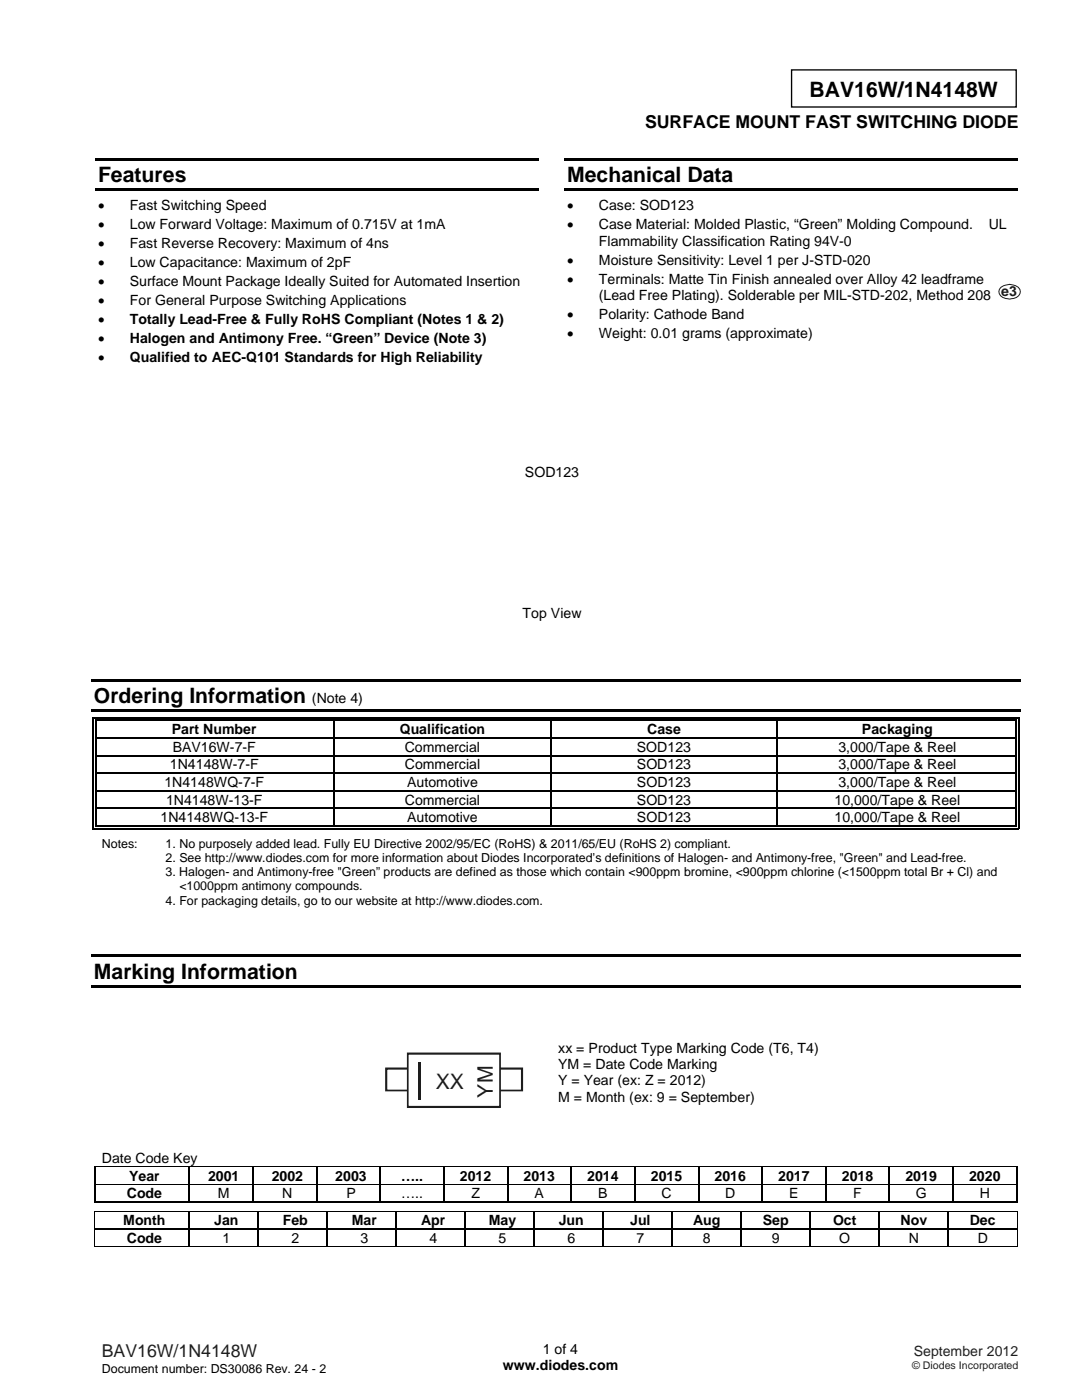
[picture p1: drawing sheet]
<svg xmlns="http://www.w3.org/2000/svg" width="216mm" height="279mm" viewBox="0 0 216 279" stroke-linecap="round" stroke-linejoin="round" font-family="sans-serif">
<path d="M157.9 13.9h44.9v7.5h-44.9z" fill="none" stroke="#000" stroke-width=".26"/>
<g fill="#000">
<path d="M19 31.5h88.6v.5h-88.6zM19 37.6h88.6v.5h-88.6zM112.6 31.5h90.5v.5h-90.5zM112.6 37.6h90.5v.5h-90.5zM18.2 135.4h185.5v.6h-185.5zM18.2 141.5h185.5v.6h-185.5zM18.5 143.1h.2v.8h-.2zM18.5 143.1h.7v.3h-.7zM18.5 147.2h.2v.2h-.2zM18.5 150.7h.2v.2h-.2zM18.5 154.2h.2v.3h-.2zM18.5 157.7h.2v.3h-.2z"/>
<path d="M19 143.6h.2v.3h-.2zM19 147.2h.2v.2h-.2zM19 150.7h.2v.2h-.2zM19 154.2h.2v.3h-.2zM19 157.7h.2v.3h-.2zM66.6 143.9h.2zM66.6 143.1h.7v.3h-.7zM66.6 143.6h.7v.3h-.7zM66.6 147.2h.2v.2h-.2zM66.6 150.7h.2v.2h-.2zM66.6 154.2h.2v.3h-.2zM66.6 157.7h.2v.3h-.2z"/>
<path d="M109.8 143.9h.2zM109.8 143.1h.8v.3h-.8zM109.8 143.6h.8v.3h-.8zM109.8 147.2h.2v.2h-.2zM109.8 150.7h.2v.2h-.2zM109.8 154.2h.2v.3h-.2zM109.8 157.7h.2v.3h-.2zM155 143.9h.2zM155 143.1h.7v.3h-.7zM155 143.6h.7v.3h-.7zM155 147.2h.2v.2h-.2zM155 150.7h.2v.2h-.2z"/>
<path d="M155 154.2h.2v.3h-.2zM155 157.7h.2v.3h-.2zM202.6 143.1h.8v.3h-.8zM202.6 143.6h.3v.3h-.3zM202.6 147.2h.3v.2h-.3zM202.6 150.7h.3v.2h-.3zM202.6 154.2h.3v.3h-.3zM202.6 157.7h.3v.3h-.3zM203.1 143.1h.3v.8h-.3zM203.1 147.2h.3v.2h-.3zM203.1 150.7h.3v.2h-.3zM203.1 154.2h.3v.3h-.3z"/>
<path d="M203.1 157.7h.3v.3h-.3zM18.5 161.2h.2v.3h-.2zM18.5 165.2h.7v.3h-.7zM19 161.2h.2v.3h-.2zM19 164.7h.2v.3h-.2zM66.6 161.2h.2v.3h-.2zM66.6 164.7h.7v.3h-.7zM109.8 161.2h.2v.3h-.2zM109.8 164.7h.8v.3h-.8zM155 161.2h.2v.3h-.2zM155 164.7h.7v.3h-.7zM202.6 161.2h.3v.3h-.3z"/>
<path d="M202.6 165.2h.8v.3h-.8zM202.6 164.7h.3v.3h-.3zM203.1 161.2h.3v.3h-.3zM203.1 164.7h.3v.8h-.3zM18.2 190.4h185.5v.6h-185.5zM18.2 196.6h185.5v.5h-185.5z"/>
</g>
<g fill="none" stroke="#000" stroke-width=".25">
<path d="M18.6 143.9v3.3M18.6 147.4v3.3M18.6 150.9v3.3M18.6 154.5v3.2M18.6 158v3.2M19.1 143.9v3.3M19.1 147.4v3.3M19.1 150.9v3.3M19.1 154.5v3.2M19.1 158v3.2M19.2 143.3h47.4M19.2 143.8h47.4"/>
<path d="M19.2 147.3h47.4M19.2 150.8h47.4M19.2 154.3h47.4M19.2 157.8h47.4M66.7 143.9v3.3M66.7 147.4v3.3M66.7 150.9v3.3M66.7 154.5v3.2M66.7 158v3.2M66.8 147.3h43M66.8 150.8h43M66.8 154.3h43"/>
<path d="M66.8 157.8h43M67.3 143.3h42.5M67.3 143.8h42.5M109.9 143.9v3.3M109.9 147.4v3.3M109.9 150.9v3.3M109.9 154.5v3.2M109.9 158v3.2M110 147.3h45M110 150.8h45M110 154.3h45M110 157.8h45"/>
<path d="M110.6 143.3h44.4M110.6 143.8h44.4M155.1 143.9v3.3M155.1 147.4v3.3M155.1 150.9v3.3M155.1 154.5v3.2M155.1 158v3.2M155.2 147.3h47.4M155.2 150.8h47.4M155.2 154.3h47.4M155.2 157.8h47.4M155.7 143.3h46.9"/>
<path d="M155.7 143.8h46.9M202.8 143.9v3.3M202.8 147.4v3.3M202.8 150.9v3.3M202.8 154.5v3.2M202.8 158v3.2M203.3 143.9v3.3M203.3 147.4v3.3M203.3 150.9v3.3M203.3 154.5v3.2M203.3 158v3.2M18.6 161.5v4"/>
<path d="M19.1 161.5v3.2M19.2 161.3h47.4M19.2 165.4h183.4M19.2 164.9h47.4M66.7 161.5v3.2M66.8 161.3h43M67.3 164.9h42.5M109.9 161.5v3.2M110 161.3h45M110.6 164.9h44.4M155.1 161.5v3.2M155.2 161.3h47.4"/>
<path d="M155.7 164.9h46.9M202.8 161.5v3.2M203.3 161.5v3.2"/>
</g>
<g fill="#fff">
<path d="M19 233h18.7v3.3h-18.7z"/>
<path d="M19.6 233h17.5v3.3h-17.5z"/>
<path d="M37.9 233h12.5v3.3h-12.5z"/>
<path d="M38.5 233h11.3v3.3h-11.3z"/>
<path d="M50.6 233h12.5v3.3h-12.5z"/>
<path d="M51.2 233h11.3v3.3h-11.3z"/>
<path d="M63.3 233h12.5v3.3h-12.5z"/>
<path d="M63.9 233h11.3v3.3h-11.3z"/>
<path d="M76 233h12.5v3.3h-12.5z"/>
<path d="M76.6 233h11.3v3.3h-11.3z"/>
<path d="M88.7 233h12.5v3.3h-12.5z"/>
<path d="M89.3 233h11.3v3.3h-11.3z"/>
<path d="M101.4 233h12.5v3.3h-12.5z"/>
<path d="M102 233h11.3v3.3h-11.3z"/>
<path d="M114.1 233h12.5v3.3h-12.5z"/>
<path d="M114.7 233h11.3v3.3h-11.3z"/>
<path d="M126.8 233h12.5v3.3h-12.5z"/>
<path d="M127.4 233h11.3v3.3h-11.3z"/>
<path d="M139.5 233h12.5v3.3h-12.5z"/>
<path d="M140.1 233h11.3v3.3h-11.3z"/>
<path d="M152.2 233h12.5v3.3h-12.5z"/>
<path d="M152.8 233h11.3v3.3h-11.3z"/>
<path d="M164.9 233h12.5v3.3h-12.5z"/>
<path d="M165.5 233h11.3v3.3h-11.3z"/>
<path d="M177.6 233h12.5v3.3h-12.5z"/>
<path d="M178.2 233h11.3v3.3h-11.3z"/>
<path d="M190.3 233h12.5v3.3h-12.5z"/>
<path d="M190.9 233h11.3v3.3h-11.3z"/>
</g>
<path d="M18.7 232.8h.3v.2h-.3z" fill="#000"/>
<path d="M18.7 232.9h19" fill="none" stroke="#000" stroke-width=".25"/>
<path d="M19 233h18.7z" fill="#fff"/>
<path d="M37.7 232.8h.2v.2h-.2z" fill="#000"/>
<path d="M37.9 232.9h12.5" fill="none" stroke="#000" stroke-width=".25"/>
<path d="M37.9 233h12.5z" fill="#fff"/>
<path d="M50.4 232.8h.2v.2h-.2z" fill="#000"/>
<path d="M50.6 232.9h12.5" fill="none" stroke="#000" stroke-width=".25"/>
<path d="M50.6 233h12.5z" fill="#fff"/>
<path d="M63.1 232.8h.2v.2h-.2z" fill="#000"/>
<path d="M63.3 232.9h12.5" fill="none" stroke="#000" stroke-width=".25"/>
<path d="M63.3 233h12.5z" fill="#fff"/>
<path d="M75.8 232.8h.2v.2h-.2z" fill="#000"/>
<path d="M76 232.9h12.5" fill="none" stroke="#000" stroke-width=".25"/>
<path d="M76 233h12.5z" fill="#fff"/>
<path d="M88.5 232.8h.2v.2h-.2z" fill="#000"/>
<path d="M88.7 232.9h12.5" fill="none" stroke="#000" stroke-width=".25"/>
<path d="M88.7 233h12.5z" fill="#fff"/>
<path d="M101.2 232.8h.2v.2h-.2z" fill="#000"/>
<path d="M101.4 232.9h12.5" fill="none" stroke="#000" stroke-width=".25"/>
<path d="M101.4 233h12.5z" fill="#fff"/>
<path d="M113.9 232.8h.2v.2h-.2z" fill="#000"/>
<path d="M114.1 232.9h12.5" fill="none" stroke="#000" stroke-width=".25"/>
<path d="M114.1 233h12.5z" fill="#fff"/>
<path d="M126.6 232.8h.2v.2h-.2z" fill="#000"/>
<path d="M126.8 232.9h12.5" fill="none" stroke="#000" stroke-width=".25"/>
<path d="M126.8 233h12.5z" fill="#fff"/>
<path d="M139.3 232.8h.2v.2h-.2z" fill="#000"/>
<path d="M139.5 232.9h12.5" fill="none" stroke="#000" stroke-width=".25"/>
<path d="M139.5 233h12.5z" fill="#fff"/>
<path d="M152 232.8h.2v.2h-.2z" fill="#000"/>
<path d="M152.2 232.9h12.5" fill="none" stroke="#000" stroke-width=".25"/>
<path d="M152.2 233h12.5z" fill="#fff"/>
<path d="M164.7 232.8h.2v.2h-.2z" fill="#000"/>
<path d="M164.9 232.9h12.5" fill="none" stroke="#000" stroke-width=".25"/>
<path d="M164.9 233h12.5z" fill="#fff"/>
<path d="M177.4 232.8h.2v.2h-.2z" fill="#000"/>
<path d="M177.6 232.9h12.5" fill="none" stroke="#000" stroke-width=".25"/>
<path d="M177.6 233h12.5z" fill="#fff"/>
<path d="M190.1 232.8h.2v.2h-.2z" fill="#000"/>
<path d="M190.3 232.9h12.5" fill="none" stroke="#000" stroke-width=".25"/>
<path d="M190.3 233h12.5z" fill="#fff"/>
<path d="M202.8 232.8h.2v.2h-.2z" fill="#000"/>
<g fill="none" stroke="#000" stroke-width=".25">
<path d="M18.9 233v3.3M37.8 233v3.3M50.5 233v3.3M63.2 233v3.3M75.9 233v3.3M88.6 233v3.3M101.3 233v3.3M114 233v3.3M126.7 233v3.3M139.4 233v3.3M152.1 233v3.3M164.8 233v3.3"/>
<path d="M177.5 233v3.3M190.2 233v3.3M202.9 233v3.3"/>
</g>
<g fill="#fff">
<path d="M19 236.6h18.7v3.2h-18.7z"/>
<path d="M19.6 236.6h17.5v3.2h-17.5z"/>
<path d="M37.9 236.6h12.5v3.2h-12.5z"/>
<path d="M38.5 236.6h11.3v3.2h-11.3z"/>
<path d="M50.6 236.6h12.5v3.2h-12.5z"/>
<path d="M51.2 236.6h11.3v3.2h-11.3z"/>
<path d="M63.3 236.6h12.5v3.2h-12.5z"/>
<path d="M63.9 236.6h11.3v3.2h-11.3z"/>
<path d="M76 236.6h12.5v3.2h-12.5z"/>
<path d="M76.6 236.6h11.3v3.2h-11.3z"/>
<path d="M88.7 236.6h12.5v3.2h-12.5z"/>
<path d="M89.3 236.6h11.3v3.2h-11.3z"/>
<path d="M101.4 236.6h12.5v3.2h-12.5z"/>
<path d="M102 236.6h11.3v3.2h-11.3z"/>
<path d="M114.1 236.6h12.5v3.2h-12.5z"/>
<path d="M114.7 236.6h11.3v3.2h-11.3z"/>
<path d="M126.8 236.6h12.5v3.2h-12.5z"/>
<path d="M127.4 236.6h11.3v3.2h-11.3z"/>
<path d="M139.5 236.6h12.5v3.2h-12.5z"/>
<path d="M140.1 236.6h11.3v3.2h-11.3z"/>
<path d="M152.2 236.6h12.5v3.2h-12.5z"/>
<path d="M152.8 236.6h11.3v3.2h-11.3z"/>
<path d="M164.9 236.6h12.5v3.2h-12.5z"/>
<path d="M165.5 236.6h11.3v3.2h-11.3z"/>
<path d="M177.6 236.6h12.5v3.2h-12.5z"/>
<path d="M178.2 236.6h11.3v3.2h-11.3z"/>
<path d="M190.3 236.6h12.5v3.2h-12.5z"/>
<path d="M190.9 236.6h11.3v3.2h-11.3z"/>
</g>
<path d="M18.7 236.3h.3v.3h-.3z" fill="#000"/>
<path d="M19 236.4h18.7" fill="none" stroke="#000" stroke-width=".25"/>
<path d="M19 236.5l18.7 .1z" fill="#fff"/>
<path d="M37.7 236.3h.2v.3h-.2z" fill="#000"/>
<path d="M37.9 236.4h12.5" fill="none" stroke="#000" stroke-width=".25"/>
<path d="M37.9 236.5l12.5 .1z" fill="#fff"/>
<path d="M50.4 236.3h.2v.3h-.2z" fill="#000"/>
<path d="M50.6 236.4h12.5" fill="none" stroke="#000" stroke-width=".25"/>
<path d="M50.6 236.5l12.5 .1z" fill="#fff"/>
<path d="M63.1 236.3h.2v.3h-.2z" fill="#000"/>
<path d="M63.3 236.4h12.5" fill="none" stroke="#000" stroke-width=".25"/>
<path d="M63.3 236.5l12.5 .1z" fill="#fff"/>
<path d="M75.8 236.3h.2v.3h-.2z" fill="#000"/>
<path d="M76 236.4h12.5" fill="none" stroke="#000" stroke-width=".25"/>
<path d="M76 236.5l12.5 .1z" fill="#fff"/>
<path d="M88.5 236.3h.2v.3h-.2z" fill="#000"/>
<path d="M88.7 236.4h12.5" fill="none" stroke="#000" stroke-width=".25"/>
<path d="M88.7 236.5l12.5 .1z" fill="#fff"/>
<path d="M101.2 236.3h.2v.3h-.2z" fill="#000"/>
<path d="M101.4 236.4h12.5" fill="none" stroke="#000" stroke-width=".25"/>
<path d="M101.4 236.5l12.5 .1z" fill="#fff"/>
<path d="M113.9 236.3h.2v.3h-.2z" fill="#000"/>
<path d="M114.1 236.4h12.5" fill="none" stroke="#000" stroke-width=".25"/>
<path d="M114.1 236.5l12.5 .1z" fill="#fff"/>
<path d="M126.6 236.3h.2v.3h-.2z" fill="#000"/>
<path d="M126.8 236.4h12.5" fill="none" stroke="#000" stroke-width=".25"/>
<path d="M126.8 236.5l12.5 .1z" fill="#fff"/>
<path d="M139.3 236.3h.2v.3h-.2z" fill="#000"/>
<path d="M139.5 236.4h12.5" fill="none" stroke="#000" stroke-width=".25"/>
<path d="M139.5 236.5l12.5 .1z" fill="#fff"/>
<path d="M152 236.3h.2v.3h-.2z" fill="#000"/>
<path d="M152.2 236.4h12.5" fill="none" stroke="#000" stroke-width=".25"/>
<path d="M152.2 236.5l12.5 .1z" fill="#fff"/>
<path d="M164.7 236.3h.2v.3h-.2z" fill="#000"/>
<path d="M164.9 236.4h12.5" fill="none" stroke="#000" stroke-width=".25"/>
<path d="M164.9 236.5l12.5 .1z" fill="#fff"/>
<path d="M177.4 236.3h.2v.3h-.2z" fill="#000"/>
<path d="M177.6 236.4h12.5" fill="none" stroke="#000" stroke-width=".25"/>
<path d="M177.6 236.5l12.5 .1z" fill="#fff"/>
<path d="M190.1 236.3h.2v.3h-.2z" fill="#000"/>
<path d="M190.3 236.4h12.5" fill="none" stroke="#000" stroke-width=".25"/>
<path d="M190.3 236.5l12.5 .1z" fill="#fff"/>
<g fill="#000">
<path d="M202.8 236.3h.2v.3h-.2zM18.8 241.7h.1v.2h-.1zM18.8 245.1h.1v.3h-.1zM37.7 245.1h.2v.3h-.2zM51.4 245.1h.3v.3h-.3zM65.2 245.1h.2v.3h-.2zM79 245.1h.2v.3h-.2zM92.7 245.1h.3v.3h-.3zM106.5 245.1h.2v.3h-.2zM120.3 245.1h.2v.3h-.2zM134 245.1h.3v.3h-.3zM147.8 245.1h.2v.3h-.2z"/>
<path d="M161.6 245.1h.2v.3h-.2zM175.3 245.1h.3v.3h-.3zM189.1 245.1h.3v.3h-.3zM202.8 239.8h.2v.2h-.2zM202.9 241.7h.2v.2h-.2zM202.9 245.1h.2v.3h-.2zM202.9 248.6h.2v.2h-.2z"/>
</g>
<g fill="none" stroke="#000" stroke-width=".25">
<path d="M18.7 239.9h19M18.9 236.6v3.4M37.8 236.6v3.4M37.9 239.9h12.5M50.5 236.6v3.4M50.6 239.9h12.5M63.2 236.6v3.4M63.3 239.9h12.5M75.9 236.6v3.4M76 239.9h12.5M88.6 236.6v3.4M88.7 239.9h12.5"/>
<path d="M101.3 236.6v3.4M101.4 239.9h12.5M114 236.6v3.4M114.1 239.9h12.5M126.7 236.6v3.4M126.8 239.9h12.5M139.4 236.6v3.4M139.5 239.9h12.5M152.1 236.6v3.4M152.2 239.9h12.5M164.8 236.6v3.4M164.9 239.9h12.5"/>
<path d="M177.5 236.6v3.4M177.6 239.9h12.5M190.2 236.6v3.4M190.3 239.9h12.5M202.9 236.6v3.4M18.9 245.2h18.8M37.8 241.9v3.2M37.8 245.4v3.2M37.9 245.2h13.5M51.5 241.9v3.2M51.5 245.4v3.2M51.7 245.2h13.5"/>
<path d="M65.3 241.9v3.2M65.3 245.4v3.2M65.4 245.2h13.6M79.1 241.9v3.2M79.1 245.4v3.2M79.2 245.2h13.5M92.9 241.9v3.2M92.9 245.4v3.2M93 245.2h13.5M106.6 241.9v3.2M106.6 245.4v3.2M106.7 245.2h13.6"/>
<path d="M120.4 241.9v3.2M120.4 245.4v3.2M120.5 245.2h13.5M134.2 241.9v3.2M134.2 245.4v3.2M134.3 245.2h13.5M147.9 241.9v3.2M147.9 245.4v3.2M148 245.2h13.6M161.7 241.9v3.2M161.7 245.4v3.2M161.8 245.2h13.5"/>
<path d="M175.5 241.9v3.2M175.5 245.4v3.2M175.6 245.2h13.5M189.2 241.9v3.2M189.2 245.4v3.2M189.4 245.2h13.5"/>
</g>
<path d="M18.8 241.8h184.3M18.8 248.7h184.1M18.9 241.9v3.2M18.9 245.4v3.4M203 241.9v3.2M203 245.4v3.4" fill="none" stroke="#000" stroke-width=".2"/>
<path d="M199.6 57.5a2.55 2.55 0 0 1 4 .5 1.49 1.49 0 0 1-1.7 1.6 2.13 2.13 0 0 1-2.6-1.2z" fill="none" stroke="#1f1a17" stroke-width=".2"/>
<path d="M81.4 210.3h18.4v10.6h-18.4z" fill="#fff"/>
<g fill="#1f1a17">
<path d="M83.5 211.9h.6v7.5h-.6z"/>
<path d="M81.2 210.3h.3v10.6h-.3zM81.2 210.1h.2v.2h-.2zM81.4 210.1h18.4v.4h-18.4zM99.8 210.1h.1v.2h-.1zM99.6 210.3h.3v10.6h-.3zM99.8 220.9h.1v.2h-.1zM81.4 220.7h18.4v.4h-18.4zM81.2 220.9h.2v.2h-.2z"/>
<path d="M99.8 217.5h4.3v.3h-4.3zM104.1 217.6h.3v.2h-.3zM103.9 213.3h.5v4.3h-.5zM104.1 213h.3v.3h-.3zM99.8 213h4.3v.5h-4.3z"/>
<path d="M77.1 217.5h4.3v.3h-4.3zM76.9 217.6h.2v.2h-.2zM76.9 213.3h.4v4.3h-.4zM76.9 213h.2v.3h-.2zM77.1 213h4.3v.5h-4.3z"/>
</g>
<g font-size="4.3" fill="#1f1a17">
<text x="87" y="217.4">XX</text>
<text x="98.3" y="219.1" transform="rotate(-90 98.3 219.1)">YM</text>
</g>
<g font-size="4.2">
<text x="161.5" y="19.3">BAV16W/1N4148W</text>
<text x="19.6" y="36.3">Features</text>
<text x="113.2" y="36.3">Mechanical Data</text>
<text x="18.7" y="140.3">Ordering Information</text>
<text x="18.7" y="195.3">Marking Information</text>
</g>
<text font-size="3.5" x="128.7" y="25.6">SURFACE MOUNT FAST SWITCHING DIODE</text>
<text font-size="3.5" fill="#231f20" x="20.3" y="270.9">BAV16W/1N4148W</text>
<g font-size="2.8">
<text x="19.6" y="42">•</text>
<text x="25.9" y="42">Fast Switching Speed</text>
<text x="113.2" y="42">•</text>
<text x="119.5" y="42">Case: SOD123</text>
<text x="19.6" y="45.8">•</text>
<text x="25.9" y="45.8">Low Forward Voltage: Maximum of 0.715V at 1mA</text>
<text x="113.2" y="45.8">•</text>
<text x="119.5" y="45.8">Case Material: Molded Plastic, “Green” Molding Compound.</text>
<text x="197.3" y="45.8">UL</text>
<text x="19.6" y="49.6">•</text>
<text x="19.6" y="53.3">•</text>
<text x="25.9" y="49.6">Fast Reverse Recovery: Maximum of 4ns</text>
<text x="25.9" y="53.3">Low Capacitance: Maximum of 2pF</text>
<text x="113.2" y="52.8">•</text>
<text x="119.5" y="49">Flammability Classification Rating 94V-0</text>
<text x="119.5" y="52.8">Moisture Sensitivity: Level 1 per J-STD-020</text>
<text x="19.6" y="57.1">•</text>
<text x="25.9" y="57.1">Surface Mount Package Ideally Suited for Automated Insertion</text>
<text x="113.2" y="56.6">•</text>
<text x="119.5" y="59.8">(Lead Free Plating). Solderable per MIL-STD-202, Method 208</text>
<text x="119.5" y="56.6">Terminals: Matte Tin Finish annealed over Alloy 42 leadframe</text>
<text x="19.6" y="60.9">•</text>
<text x="19.6" y="64.7">•</text>
<text x="25.9" y="64.7">Totally Lead-Free &amp; Fully RoHS Compliant (Notes 1 &amp; 2)</text>
<text x="25.9" y="60.9">For General Purpose Switching Applications</text>
<text x="113.2" y="63.6">•</text>
<text x="119.5" y="63.6">Polarity: Cathode Band</text>
<text x="19.6" y="68.5">•</text>
<text x="25.9" y="68.5">Halogen and Antimony Free. “Green” Device (Note 3)</text>
<text x="113.2" y="67.4">•</text>
<text x="119.5" y="67.4">Weight: 0.01 grams (approximate)</text>
<text x="19.6" y="72.3">•</text>
<text x="25.9" y="72.3">Qualified to AEC-Q101 Standards for High Reliability</text>
<text x="104.8" y="95.2">SOD123</text>
<text x="104.3" y="123.4">Top View</text>
<text x="62.3" y="140.3">(Note 4)</text>
<text x="34.3" y="146.5">Part Number</text>
<text x="79.8" y="146.5">Qualification</text>
<text x="129.1" y="146.5">Case</text>
<text x="172" y="146.5">Packaging</text>
<text x="33.9" y="153.5">1N4148W-7-F</text>
<text x="34.5" y="150">BAV16W-7-F</text>
<text x="80.8" y="150">Commercial</text>
<text x="80.8" y="153.5">Commercial</text>
<text x="127.1" y="150">SOD123</text>
<text x="127.1" y="153.5">SOD123</text>
<text x="167.3" y="150">3,000/Tape &amp; Reel</text>
<text x="167.3" y="153.5">3,000/Tape &amp; Reel</text>
<text x="32.8" y="157.1">1N4148WQ-7-F</text>
<text x="33.1" y="160.6">1N4148W-13-F</text>
<text x="80.8" y="160.6">Commercial</text>
<text x="81.3" y="157.1">Automotive</text>
<text x="127.1" y="160.6">SOD123</text>
<text x="127.1" y="157.1">SOD123</text>
<text x="166.5" y="160.6">10,000/Tape &amp; Reel</text>
<text x="167.3" y="157.1">3,000/Tape &amp; Reel</text>
<text x="32" y="164.1">1N4148WQ-13-F</text>
<text x="81.3" y="164.1">Automotive</text>
<text x="127.1" y="164.1">SOD123</text>
<text x="166.5" y="164.1">10,000/Tape &amp; Reel</text>
<text x="111.4" y="210.1">xx = Product Type Marking Code (T6, T4)</text>
<text x="111.4" y="213.4">YM = Date Code Marking</text>
<text x="111.4" y="216.6">Y = Year (ex: Z = 2012)</text>
<text x="111.4" y="219.8">M = Month (ex: 9 = September)</text>
<text x="20.3" y="232.1">Date Code Key</text>
<text x="25.3" y="239.2">Code</text>
<text x="25.8" y="235.6">Year</text>
<text x="41.5" y="235.6">2001</text>
<text x="43.5" y="239.2">M</text>
<text x="54.2" y="235.6">2002</text>
<text x="56.3" y="239.2">N</text>
<text x="66.9" y="235.6">2003</text>
<text x="69.1" y="239.2">P</text>
<text x="80" y="235.6">…..</text>
<text x="80" y="239.2">…..</text>
<text x="91.8" y="235.6">2012</text>
<text x="94.1" y="239.2">Z</text>
<text x="104.5" y="235.6">2013</text>
<text x="106.7" y="239.2">A</text>
<text x="117.2" y="235.6">2014</text>
<text x="119.4" y="239.2">B</text>
<text x="129.9" y="235.6">2015</text>
<text x="132" y="239.2">C</text>
<text x="142.6" y="235.6">2016</text>
<text x="144.7" y="239.2">D</text>
<text x="155.3" y="235.6">2017</text>
<text x="157.5" y="239.2">E</text>
<text x="168" y="235.6">2018</text>
<text x="170.3" y="239.2">F</text>
<text x="180.7" y="235.6">2019</text>
<text x="182.7" y="239.2">G</text>
<text x="193.4" y="235.6">2020</text>
<text x="195.5" y="239.2">H</text>
<text x="24.6" y="244.5">Month</text>
<text x="42.7" y="244.5">Jan</text>
<text x="56.4" y="244.5">Feb</text>
<text x="70.2" y="244.5">Mar</text>
<text x="84.1" y="244.5">Apr</text>
<text x="97.5" y="244.5">May</text>
<text x="111.5" y="244.5">Jun</text>
<text x="125.8" y="244.5">Jul</text>
<text x="138.3" y="244.5">Aug</text>
<text x="152.2" y="244.5">Sep</text>
<text x="166.2" y="244.5">Oct</text>
<text x="179.7" y="244.5">Nov</text>
<text x="193.5" y="244.5">Dec</text>
<text x="25.3" y="248">Code</text>
<text x="44.4" y="248">1</text>
<text x="58.2" y="248">2</text>
<text x="71.9" y="248">3</text>
<text x="85.7" y="248">4</text>
<text x="99.5" y="248">5</text>
<text x="113.2" y="248">6</text>
<text x="127" y="248">7</text>
<text x="140.2" y="248">8</text>
<text x="154" y="248">9</text>
<text x="167.5" y="248">O</text>
<text x="181.3" y="248">N</text>
<text x="195.1" y="248">D</text>
<text x="100.3" y="273.5">www.diodes.com</text>
<text x="108.3" y="270.2">1 of 4</text>
</g>
<text font-size="2.8" fill="#1f1a17" x="199.7" y="59.1">e3</text>
<text font-size="2.8" fill="#231f20" x="182.3" y="270.6">September 2012</text>
<g font-size="2.5">
<text x="20.3" y="169.2">Notes:</text>
<text x="33" y="172">2. See http://www.diodes.com for more information about Diodes Incorporated’s definitions of Halogen- and Antimony-free, &quot;Green&quot; and Lead-free.</text>
<text x="33" y="169.2">1. No purposely added lead. Fully EU Directive 2002/95/EC (RoHS) &amp; 2011/65/EU (RoHS 2) compliant.</text>
<text x="33" y="174.9">3. Halogen- and Antimony-free &quot;Green” products are defined as those which contain &lt;900ppm bromine, &lt;900ppm chlorine (&lt;1500ppm total Br + Cl) and</text>
<text x="35.8" y="177.7">&lt;1000ppm antimony compounds.</text>
<text x="33" y="180.6">4. For packaging details, go to our website at http://www.diodes.com.</text>
<text x="20.3" y="274">Document number: DS30086 Rev. 24 - 2</text>
</g>
<text font-size="2.1" fill="#231f20" x="182" y="273.2">© Diodes Incorporated</text>
</svg>
